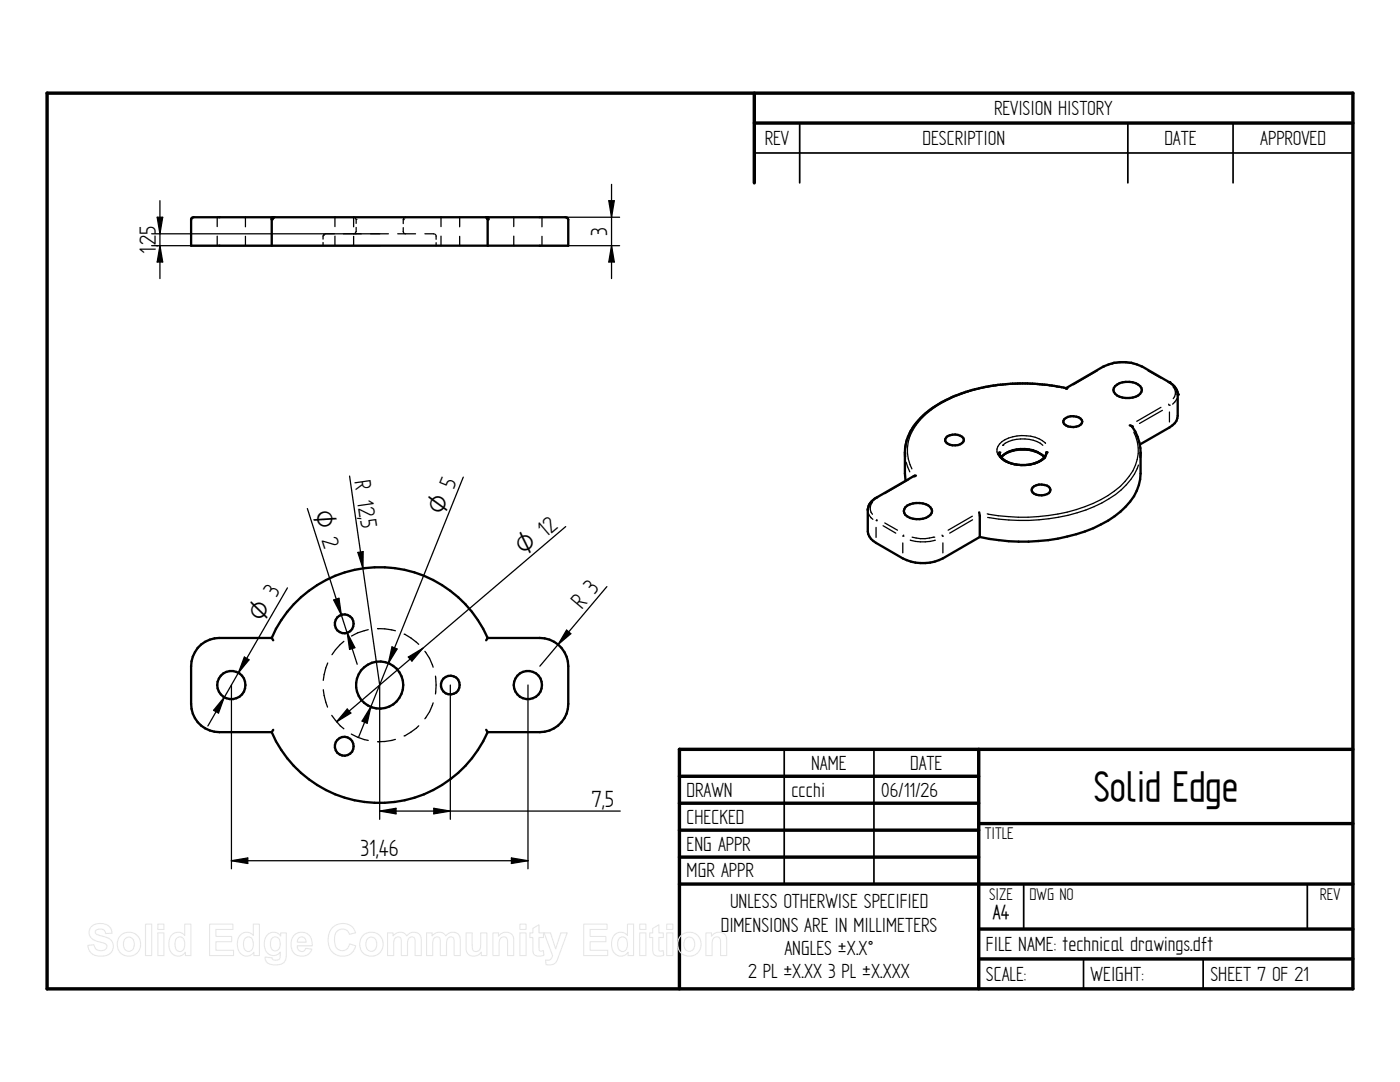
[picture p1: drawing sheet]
<svg xmlns="http://www.w3.org/2000/svg" width="279mm" height="216mm" viewBox="0 0 279 216" stroke-linecap="round" stroke-linejoin="round" font-family="sans-serif">
<g fill="none" stroke="#000" stroke-width=".68">
<path d="M9.4 18.6h260.6v178.7h-260.6zM150.5 18.6v17.9M150.5 24.6h119.5M135.6 154.9h59.7M195.3 149.5v47.8M270 149.5h-134.4v47.8M135.6 160.3h59.7M135.6 165.7h59.7M135.6 171h59.7M135.6 176.4h134.4M195.3 164.3h74.7M195.3 185.4h74.7"/>
<path d="M195.3 191.3h74.7"/>
</g>
<path d="M150.5 30.5h119.5M159.6 24.6v11.9M225.1 24.6v11.9M246.1 24.6v11.9M156.5 149.5v26.9M174.4 149.5v26.9M204.3 176.5v8.9M260.9 176.5v8.9M216.2 191.3v6M240.1 191.3v6" fill="none" stroke="#000" stroke-width=".34"/>
<g fill="none" stroke="#000" stroke-width=".47">
<path d="M38.2 43.6l.4-.3h74.3l.3 .1 .2 .4v5.2h-75.3zM54.2 43.7v5.3M54.3 43.6h-.1M97.3 43.6h.1M97.3 43.7v5.3M222.5 77a4.1 4.1 0 0 1 5 0 1.3 1.3 0 0 1-.8 2.2 4.3 4.3 0 0 1-4.2-.6 1.03 1.03 0 0 1 0-1.6zM233.3 76.2l-5.3-3a8.8 8.8 0 0 0-7.8 0l-7.5 4.3-3.7-.7-3-.3h-2.9a34.5 34.5 0 0 0-15.1 3.7l-1.7 1.1a11.8 11.8 0 0 0-5.6 7.6v.4M233.3 76.3a3.1 3.1 0 0 1 1.7 1.9v.5M235 78.7v4.3a2.64 2.64 0 0 1-1.6 2.3l-5.9 3.4M180.6 90.3l.1 5.6M180.6 89.4v1.7M182.4 95l-7.8 4.5-.8 .7-.4 .6-.2 .8v4.4a2.91 2.91 0 0 0 1.6 2.3l5.4 3.1a8.9 8.9 0 0 0 8 0l7.3-4.3"/>
<path d="M182.8 94.9l-.4 .1M188.8 87.3a2.5 2.5 0 0 1 3.5 .2 1.3 1.3 0 0 1-1.7 1.4 1.53 1.53 0 0 1-2-1.3zM199.4 90.3v.3l.4 .6M206.1 97.3a2.56 2.56 0 0 1 3.4 .2 .85 .85 0 0 1-.5 1.1 2.82 2.82 0 0 1-2.9-.3l-.2-.4zM208.4 91.1a5.1 5.1 0 0 0-2.3-1.2l-1.2-.2h-1.6a5.8 5.8 0 0 0-3.5 1.5M208.8 90.3l-.1 .4a3.6 3.6 0 0 1-2.5 1.8 8.4 8.4 0 0 1-3.6 .2l-2.1-.8-.7-.7M212.4 83.7a2.61 2.61 0 0 1 3.5 .1 1.01 1.01 0 0 1-1.1 1.3 2.14 2.14 0 0 1-2.6-.8zM225.5 84.9l.4 .2M225.9 85.1a9 9 0 0 1 1.7 6.1M227.6 90.3v4.2a10 10 0 0 1-4 7.6 28.8 28.8 0 0 1-16.3 5.8 38.5 38.5 0 0 1-11.8-.8M180.7 101.2a4.1 4.1 0 0 1 5 0 1.09 1.09 0 0 1-.4 1.8 4.1 4.1 0 0 1-4.6-.3 1.13 1.13 0 0 1 0-1.5zM195.4 102.2l.1 .7v4.2"/>
<path d="M54.2 127.3h-10.4a5.6 5.6 0 0 0-5.7 5.6v7.6a5.6 5.6 0 0 0 5.7 5.6h10.4M54.2 127.3a23.5 23.5 0 0 1 21.6-14.1 23.5 23.5 0 0 1 21.5 14.1M54.2 127.3l.3 .5M97.3 127.3h10.4a5.7 5.7 0 0 1 5.7 5.6v7.6a5.7 5.7 0 0 1-5.7 5.6h-10.4M97.3 127.3l-.3 .5M54.2 146.1a23.5 23.5 0 0 0 21.6 14.1 23.5 23.5 0 0 0 21.5-14.1M54.5 145.6l-.3 .5M97 145.6l.3 .5"/>
<circle cx="46.2" cy="136.7" r="2.81"/>
<circle cx="68.7" cy="124.5" r="1.87"/>
<circle cx="75.8" cy="136.7" r="4.7"/>
<circle cx="89.9" cy="136.7" r="1.87"/>
<circle cx="105.4" cy="136.7" r="2.81"/>
<circle cx="68.7" cy="148.9" r="1.88"/>
</g>
<g fill="none" stroke="#000" stroke-width=".25">
<path d="M122 36.8v18.8M30.3 46.7h47.2M30.3 49h45.5M31.4 43.3h1.1l-.6 3.4zM31.9 49l.6 3.3h-1.1zM31.9 40v15.6M43.3 43.3v1.9M43.3 47.1v1.9M49 43.3v2M49 47.2v1.8M64.5 48.4v.6M64.5 47v.7"/>
<path d="M64.6 46.9h.1M64.7 46.7l-.1 .2M64.9 46.7h.1M66.8 43.3v1.9M66.8 47.1v1.9M70.6 47.2v1.8M70.7 43.4l-.1 1.9M70.7 46.6l-.1 .1M70.8 46.6h.1M70.8 43.4l.2 .2M71 46.4l-.2 .2M71 43.8h.1"/>
<path d="M71.1 43.8v.8M71.1 45.4l-.1 .9M79.4 46.7h3.5M80.5 43.8h.1M80.5 43.8v.8M80.5 45.4v.9M80.5 46.4l.2 .2M80.7 43.4h.1M80.7 43.4l-.2 .2M80.9 43.3l-.1 .1M84.8 46.7h1.9M86.8 46.7l.2 .2"/>
<path d="M87 47v.8M87 48.4v.6M88 43.3v1.9M88 47.1v1.9M91.7 43.3v2M91.7 47.2v1.8M102.5 43.3v1.9M102.5 47.1v1.9M107.7 49h16M108.2 43.3v2M108.2 47.2v1.8M112.9 43.3h10.8"/>
<path d="M121.5 40h1.1l-.6 3.3zM122 49l.6 3.3h-1.1zM211.2 77.3a36.5 36.5 0 0 0-22.6 2.8 13.1 13.1 0 0 0-7.3 8 8 8 0 0 0 .7 5.5M219 74l-4.8 2.8M220.2 73.2h.2M221.9 72.6h.1M221.9 72.6a9.1 9.1 0 0 1 4.3 0M228 73.2h-.3M229.1 74l2.5 1.4M233 76.2h.3M234.1 77.2a1.74 1.74 0 0 1 0 2.3M234.9 79.5l-.9 1.1"/>
<path d="M69.8 95l6 41.7v26.8M92.5 95.2l-21 52M175 99.3h.2M180.8 92.2l.8 1.9M181.4 95.7l-4.8 2.8M200.1 88.9h.1M200.1 88.9a6.9 6.9 0 0 1 8 0M201 90.2a7.3 7.3 0 0 1 6.3 0M208.7 88.5a7.3 7.3 0 0 0-8.2-.7 2.19 2.19 0 0 0-1 3.4 6.3 6.3 0 0 0 5.3 1.6 5.5 5.5 0 0 0 3.8-1.4M226.3 86.2a8.3 8.3 0 0 1-1.8 9.9 22.8 22.8 0 0 1-11.5 6.1 37.9 37.9 0 0 1-16 .3M227.2 92.8a14.1 14.1 0 0 1-7.3 7.6 37.7 37.7 0 0 1-22.8 2.9M231.7 81.3l-4.8 2.8"/>
<path d="M232 81.9l-4.6 2.6M233.2 80.6l.1 .3M233.3 80.9h.1M233.4 82.2v2M57.4 117.3l-9.8 16.9M61.3 101.5l10 31M66.6 119.7l1-.3 .5 3.3zM71.4 110.2l1.1-.1-.1 3.3zM112.9 105.1l-28.5 24.3M121.1 117.1l-13.4 15.8M173.4 102.5l.8 1.1M174.1 100.2a1.81 1.81 0 0 0 0 2.4"/>
<path d="M174.8 105.2v2M174.9 103.9h.1M175 103.7l-.1 .2M176.2 104.9l2.6 1.5M176.6 104.4l2.5 1.4M180.2 108.3v2M180.2 107h.1M180.3 106.8l-.1 .2M181.7 107.8h.1a9.1 9.1 0 0 0 4.8 0M182 107.2a7.7 7.7 0 0 0 4.4 0M186.4 107.2h.1M188 106.8l.1 .2"/>
<path d="M188.1 107h.1M188.2 108.3v2M194.1 103l-4.9 2.8M194.1 103.7l-4.6 2.7M44.7 139.1l-1.1 3.2-1-.6zM46.2 136.7v36.7M47.6 134.2l-6.1 10.7M48.8 131.1l.9 .6-2.1 2.5zM64.5 137.6l.2 1.2 .7 2.3M65.4 132.3l-.4 1-.5 2.5M68.6 128l-1.6 1.6-.7 1M69.3 126.3l1.5 2.9-1 .4z"/>
<path d="M73.5 125.6l-2.1 .7-1.3 .6M75.4 125.4h.1M75.4 125.4l1.4 .1 2.1 .4M78.2 129.1l1 .4-1.7 2.8zM80.6 126.5a10.6 10.6 0 0 1 3 2.1M81.5 131.1l2.9-1.7-2.2 2.5zM84.4 129.4l-17.2 14.6M84.8 130a8.9 8.9 0 0 1 1.6 3.1M86.9 134.9l.1 1.8-.1 1.8M89.9 136.7v26.8M105.4 136.7v36.7M113.1 125.7l.8 .7-2.5 2.2z"/>
<path d="M66.2 142.7l1.7 2.1 .7 .6M69.3 141.5l.7 .8-2.8 1.7zM70.1 146.5l1.3 .6 2.1 .6M74 141.1l-.7 3.2-1-.4zM75.4 148h.1M78.9 147.5l-2.1 .5h-1.4M83.6 144.8a10.6 10.6 0 0 1-3 2.1M86.4 140.3a8.9 8.9 0 0 1-1.6 3.1M46.2 171.7l3.2-.5v1.1zM46.2 171.7h59.2M75.8 161.8l3.2-.5v1.1zM75.8 161.8h48"/>
<path d="M86.6 161.3l3.3 .5-3.3 .6zM102.1 171.2l3.3 .5-3.3 .6z"/>
</g>
<g fill="#000">
<circle cx="54.2" cy="43.8" r=".23"/>
<circle cx="54.2" cy="43.6" r=".23"/>
<circle cx="54.3" cy="43.5" r=".23"/>
<circle cx="54.4" cy="43.4" r=".23"/>
<circle cx="54.4" cy="43.3" r=".23"/>
<circle cx="54.5" cy="43.3" r=".23"/>
<circle cx="97" cy="43.3" r=".23"/>
<circle cx="97.1" cy="43.3" r=".23"/>
<circle cx="97.1" cy="43.4" r=".23"/>
<circle cx="97.2" cy="43.4" r=".23"/>
<circle cx="97.2" cy="43.5" r=".23"/>
<circle cx="97.3" cy="43.6" r=".23"/>
<circle cx="97.3" cy="43.8" r=".23"/>
<circle cx="212.8" cy="77.5" r=".23"/>
<circle cx="233.3" cy="76.3" r=".23"/>
<circle cx="233.3" cy="76.2" r=".23"/>
<circle cx="235" cy="78.7" r=".23"/>
<circle cx="182.4" cy="95" r=".23"/>
<circle cx="199.4" cy="90.3" r=".23"/>
<circle cx="208.4" cy="91.1" r=".23"/>
<circle cx="208.4" cy="91.2" r=".23"/>
<circle cx="208.8" cy="90.3" r=".23"/>
<circle cx="225.9" cy="85.1" r=".23"/>
</g>
<g fill="#000">
<path d="M31.9 49l.6 3.3h-1.1zM31.4 43.3h1.1l-.6 3.4zM121.5 40h1.1l-.6 3.3zM122 49l.6 3.3h-1.1zM66.6 119.7l1-.3 .5 3.3zM71.4 110.2l1.1-.1-.1 3.3zM48.8 131.1l.9 .6-2.1 2.5zM69.3 126.3l1.5 2.9-1 .4zM78.2 129.1l1 .4-1.7 2.8zM81.5 131.1l2.9-1.7-2.2 2.5zM113.1 125.7l.8 .7-2.5 2.2zM44.7 139.1l-1.1 3.2-1-.6z"/>
<path d="M69.3 141.5l.7 .8-2.8 1.7zM74 141.1l-.7 3.2-1-.4zM46.2 171.7l3.2-.5v1.1zM75.8 161.8l3.2-.5v1.1zM86.6 161.3l3.3 .5-3.3 .6zM102.1 171.2l3.3 .5-3.3 .6z"/>
</g>
<g fill="none" stroke="#e6e6e6" stroke-width=".21">
<path d="M18.2 184.9a2.8 2.8 0 0 1 3.8 .2l.4 1.1-1.3 .1a1.11 1.11 0 0 0-1-.9 1.11 1.11 0 0 0-1.1 .6l.2 .4 .4 .2a4.6 4.6 0 0 1 2.8 1.3 2.03 2.03 0 0 1-.2 2.2 2.03 2.03 0 0 1-2.1 .7 2.26 2.26 0 0 1-2.6-2.2l1.3-.1a1.34 1.34 0 0 0 1.1 1.2 1.34 1.34 0 0 0 1.4-.9 1.2 1.2 0 0 0-1.2-.8 2.31 2.31 0 0 1-2.3-2l.1-.6zM24.1 186.7a2.37 2.37 0 0 1 3.5 .2 2.37 2.37 0 0 1-.6 3.5 2.37 2.37 0 0 1-3.4-1 2.68 2.68 0 0 1 .5-2.7zM25 187.4a1.09 1.09 0 0 1 1.3-.2 1.09 1.09 0 0 1 .5 1.2 1.12 1.12 0 0 1-1.1 1.4 1.12 1.12 0 0 1-1.1-1.4zM29 184.4h1.3v6.3h-1.3zM31.5 184.4h1.2v1.1h-1.2zM31.5 186.1h1.2v4.6h-1.2zM34.2 186.6a1.71 1.71 0 0 1 2.7 0v-2.2h1.2v6.3h-1.1v-.7a1.8 1.8 0 0 1-2.1 .7 1.8 1.8 0 0 1-1.2-1.9l.1-1.3zM35.2 187.3a.94 .94 0 0 1 1.1-.3 .94 .94 0 0 1 .6 1.1 1.27 1.27 0 0 1-1.2 1.7 1.79 1.79 0 0 1-.5-2.5zM41.8 184.4h4.7v1.1h-3.4v1.4h3.1v1h-3.1v1.7h3.5v1.1h-4.8zM47.9 186.6a1.71 1.71 0 0 1 2.6 0v-2.2h1.3v6.3h-1.1v-.7a1.8 1.8 0 0 1-2.1 .7 1.8 1.8 0 0 1-1.2-1.9l.1-1.3zM48.9 187.3a.94 .94 0 0 1 1.1-.3 .94 .94 0 0 1 .5 1.1 1.27 1.27 0 0 1-1.2 1.7 1.79 1.79 0 0 1-.4-2.5zM53.3 186.6a1.7 1.7 0 0 1 2.7 .2v-.7h1.1v4.1a1.85 1.85 0 0 1-2.1 2.3 1.62 1.62 0 0 1-2.1-1.5l1.4 .1a.85 .85 0 0 0 1 .5 .85 .85 0 0 0 .6-1v-.6a1.76 1.76 0 0 1-2 .5 1.76 1.76 0 0 1-1.1-1.7v-1.3z"/>
<path d="M54.2 187.3a1.02 1.02 0 0 1 1.3-.2 1.02 1.02 0 0 1 .4 1.3 1 1 0 0 1-.5 1.2 1 1 0 0 1-1.3-.4l-.1-1.2zM58.7 186.7a2.1 2.1 0 0 1 2.3-.5 2.1 2.1 0 0 1 1.3 2v.5h-3a.88 .88 0 0 0 .6 1.1 .88 .88 0 0 0 1.1-.6l1.2 .2a2.18 2.18 0 0 1-2.7 1.3 2.18 2.18 0 0 1-1.4-2.7l.2-.7zM59.6 187.2a.88 .88 0 0 1 1-.2 .88 .88 0 0 1 .5 1h-1.8zM66.3 185.2a2.72 2.72 0 0 1 4.7 .9l-1.3 .3a1.5 1.5 0 0 0-1.7-1 1.5 1.5 0 0 0-1.2 1.6 2.15 2.15 0 0 0 1.2 2.7 1.46 1.46 0 0 0 1.8-1.4l1.2 .4a2.81 2.81 0 0 1-3.3 2 2.81 2.81 0 0 1-2.2-3.1 3.6 3.6 0 0 1 .8-2.4zM72.4 186.7a2.37 2.37 0 0 1 3.6 .2 2.37 2.37 0 0 1-.7 3.5 2.37 2.37 0 0 1-3.3-1 2.68 2.68 0 0 1 .4-2.7zM73.3 187.4a1.09 1.09 0 0 1 1.4-.2 1.09 1.09 0 0 1 .5 1.2 1.12 1.12 0 0 1-1.1 1.4 1.12 1.12 0 0 1-1.1-1.4zM77.3 186.1h1.1v.7a1.61 1.61 0 0 1 2.8-.1 1.57 1.57 0 0 1 1.8-.6 1.57 1.57 0 0 1 1.1 1.7v2.9h-1.3v-3a.74 .74 0 0 0-.8-.7 .74 .74 0 0 0-.6 .8l-.1 2.9h-1.2v-2.9a.74 .74 0 0 0-.7-.9 .74 .74 0 0 0-.8 .9v2.9h-1.3zM85.1 186.1h1.1v.7a1.61 1.61 0 0 1 2.8-.1 1.57 1.57 0 0 1 1.8-.6 1.57 1.57 0 0 1 1.1 1.7v2.9h-1.3v-3a.74 .74 0 0 0-.8-.7 .74 .74 0 0 0-.6 .8l-.1 2.9h-1.2v-2.9a.74 .74 0 0 0-.7-.9 .74 .74 0 0 0-.8 .9v2.9h-1.3zM93 186.1h1.2v2.6a.85 .85 0 0 0 1 1.1 1.07 1.07 0 0 0 .7-1.3v-2.4h1.3v4.6h-1.1v-.7a1.63 1.63 0 0 1-2 .8 1.63 1.63 0 0 1-1.1-1.8zM98.4 186.1h1.1v.7a1.63 1.63 0 0 1 1.9-.8 1.63 1.63 0 0 1 1.1 1.8v2.9h-1.2v-2.8a.84 .84 0 0 0-.9-.9 .84 .84 0 0 0-.8 1v2.7h-1.2zM103.8 184.4h1.2v1.1h-1.2zM103.8 186.1h1.2v4.6h-1.2z"/>
<path d="M106.3 185.3l1.3-.8v1.6h.9v1h-.9v2.1a.49 .49 0 0 0 .2 .6 .49 .49 0 0 0 .6-.1l.1 .9a1.42 1.42 0 0 1-2.1-.7l-.1-2.8h-.6v-1h.6zM108.6 186.1h1.3l1 3.2 1-3.2h1.3l-1.9 5.2a1.72 1.72 0 0 1-2.3 1.2l-.1-1a.98 .98 0 0 0 1.4-.8zM116.5 184.4h4.7v1.1h-3.4v1.4h3.1v1h-3.1v1.7h3.5v1.1h-4.8zM122.6 186.6a1.71 1.71 0 0 1 2.6 0v-2.2h1.2v6.3h-1.1v-.7a1.8 1.8 0 0 1-2 .7 1.8 1.8 0 0 1-1.2-1.9v-1.3zM123.6 187.3a.94 .94 0 0 1 1.1-.3 .94 .94 0 0 1 .5 1.1 1.27 1.27 0 0 1-1.2 1.7 1.79 1.79 0 0 1-.4-2.5zM127.7 184.4h1.2v1.1h-1.2zM127.7 186.1h1.2v4.6h-1.2zM130.3 185.3l1.2-.8v1.6h.9v1h-.9v2.1a.49 .49 0 0 0 .2 .6 .49 .49 0 0 0 .7-.1l.1 .9a1.42 1.42 0 0 1-2.2-.7v-2.8h-.6v-1h.6zM133.1 184.4h1.2v1.1h-1.2zM133.1 186.1h1.2v4.6h-1.2zM135.9 186.7a2.37 2.37 0 0 1 3.5 .2 2.37 2.37 0 0 1-.6 3.5 2.37 2.37 0 0 1-3.4-1 2.68 2.68 0 0 1 .5-2.7zM136.8 187.4a1.09 1.09 0 0 1 1.3-.2 1.09 1.09 0 0 1 .5 1.2 1.12 1.12 0 0 1-1 1.4 1.12 1.12 0 0 1-1.1-1.4z"/>
<path d="M140.9 186.1h1.1v.7a1.63 1.63 0 0 1 1.9-.8 1.63 1.63 0 0 1 1.1 1.8v2.9h-1.2v-2.8a.84 .84 0 0 0-.9-.9 .84 .84 0 0 0-.8 1v2.7h-1.2z"/>
</g>
<text font-size="9.5" x="218.3" y="159.9">Solid Edge</text>
<g font-size="5.3">
<text x="121.2" y="47" transform="rotate(-90 121.2 47)">3</text>
<text x="31.1" y="50.8" transform="rotate(-90 31.1 50.8)">1,25</text>
<text x="70.7" y="96" transform="rotate(82 70.7 96)">R 12,</text>
<text x="71.9" y="103.8" transform="rotate(82 71.9 103.8)">5</text>
<text x="116.1" y="121.7" transform="rotate(-50 116.1 121.7)">R 3</text>
<text x="118.1" y="161">7,5</text>
<text x="72" y="170.9">31,46</text>
</g>
<g font-size="5.1">
<text x="62.5" y="102.3" transform="rotate(72 62.5 102.3)">O 2</text>
<text x="88.4" y="103" transform="rotate(-68 88.4 103)">O 5</text>
<text x="104.6" y="111" transform="rotate(-40 104.6 111)">O 12</text>
<text x="52.4" y="124.3" transform="rotate(-60 52.4 124.3)">O 3</text>
</g>
<g font-size="4.6">
<text x="198.4" y="22.9">REVISION HISTORY</text>
<text x="152.6" y="28.9">REV</text>
<text x="184.1" y="28.9">DESCRIPTION</text>
<text x="232.4" y="28.9">DATE</text>
<text x="251.5" y="28.9">APPROVED</text>
<text x="161.9" y="153.6">NAME</text>
<text x="181.7" y="153.6">DATE</text>
<text x="137" y="159">DRAWN</text>
<text x="157.9" y="159">ccchi</text>
<text x="175.9" y="159">06/11/26</text>
<text x="137" y="164.3">CHECKED</text>
<text x="137" y="169.7">ENG APPR</text>
<text x="137" y="175.1">MGR APPR</text>
<text x="143.8" y="185.9">DIMENSIONS ARE IN MILLIMETERS</text>
<text x="145.7" y="181.2">UNLESS OTHERWISE SPECIFIED</text>
<text x="198.2" y="183.4">A4</text>
<text x="156.5" y="190.6">ANGLES ±X.X°</text>
<text x="196.8" y="189.8">FILE NAME: technical drawings.dft</text>
<text x="149.3" y="195.2">2 PL ±X.XX 3 PL ±X.XXX</text>
<text x="196.8" y="195.7">SCALE:</text>
<text x="217.7" y="195.7">WEIGHT:</text>
<text x="241.6" y="195.7">SHEET 7 OF 21</text>
</g>
<g font-size="3.8">
<text x="196.5" y="167.4">TITLE</text>
<text x="197.4" y="179.5">SIZE</text>
<text x="205.5" y="179.5">DWG NO</text>
<text x="263.4" y="179.5">REV</text>
</g>
</svg>
